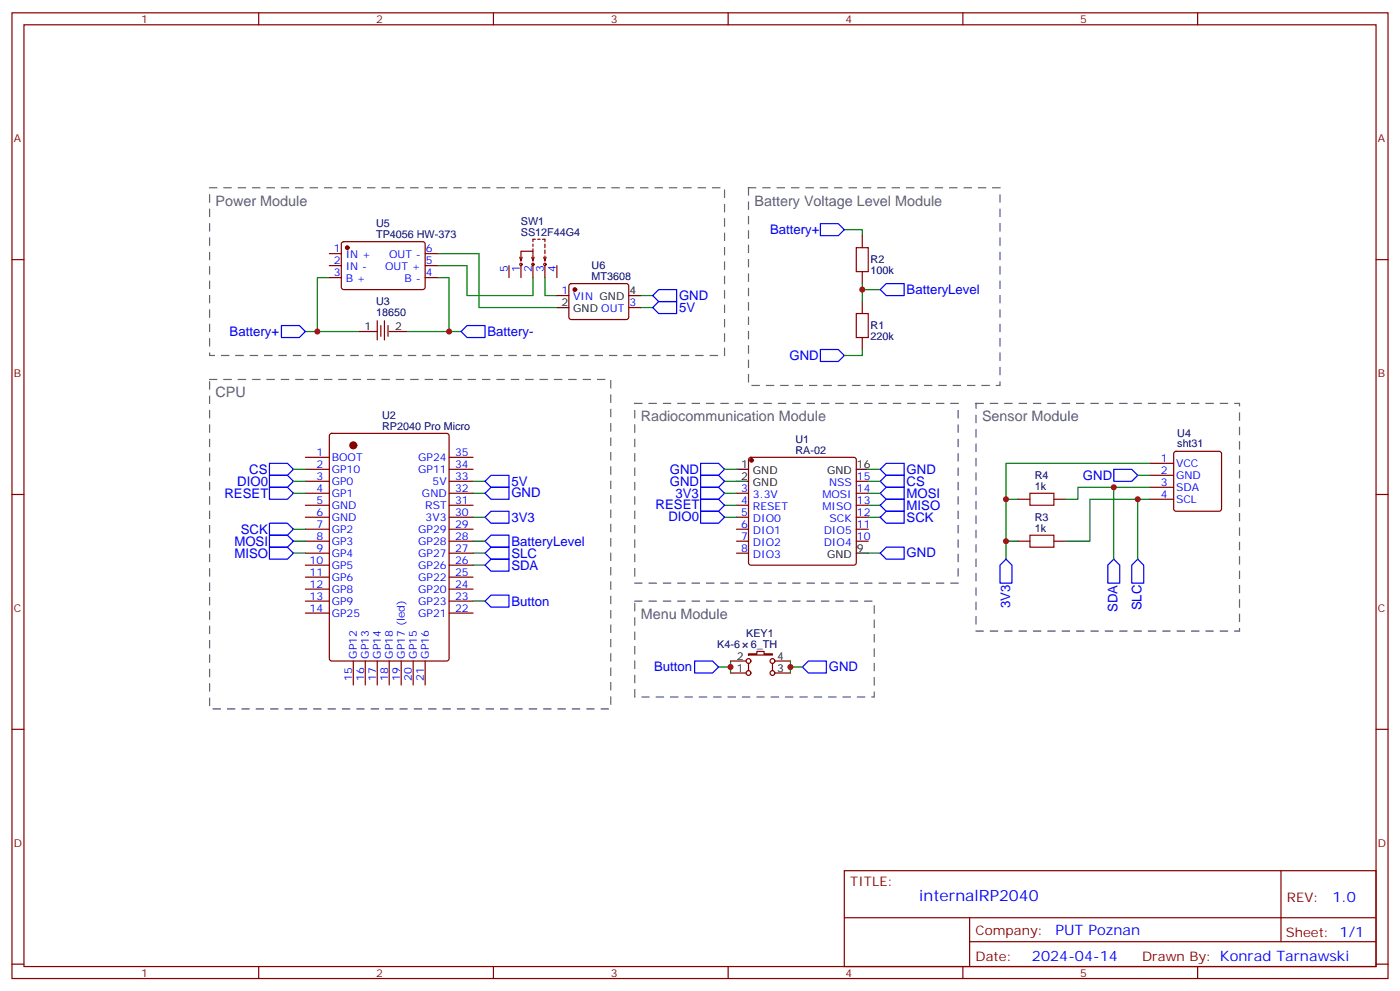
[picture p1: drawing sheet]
<svg xmlns="http://www.w3.org/2000/svg" width="412mm" height="292mm" viewBox="0 0 412 292" stroke-linecap="round" stroke-linejoin="round" font-family="sans-serif">
<g fill="none" stroke="#870000" stroke-width=".35">
<path d="M3.5 3.8h405.4v284.3h-405.4zM7.1 7.3h398.2v277.3h-398.2zM76.2 3.8v3.5M145.3 3.8v3.5M214.5 3.8v3.5M283.6 3.8v3.5M352.8 3.8v3.5M3.5 76.4h3.6M97 74.7h3.5M97 78.2h3.5M100.8 71.4l.4-.2h23.6l.4 .7v12.9l-.7 .5-23.5-.1-.5-.6v-12.7zM125.2 74.7h3.6"/>
<path d="M125.2 78.2h3.6M149.9 78.2v3.5M153.1 75.7l.4 1.1M153.5 76.8v-2.8h3.5v2.8M153.5 78.2v3.5M153.8 75.7l-.3 1.1M156.6 75.7l.4 1.1M157 71.9v.7M157 73.3v.7M157 77.5v4.2M157.3 75.7l-.3 1.1M157.7 70.4h-.7v.8"/>
<path d="M158.4 70.4h.7M159.8 70.4h.7v.8M160.2 75.7l.3 1.1M160.5 71.9v1M160.5 73.6v1.1M160.5 75.4v1.4M160.5 78.2v3.5M160.9 75.7l-.4 1.1M164 78.2v3.5M254 69.4v3.5M254 80v3.5M405.3 76.4h3.6"/>
<path d="M97 81.7h3.5M111.1 94.4v5.7M112.2 95.8v3.2M113.2 94.4v5.7M114.3 95.8v3.2M125.2 81.7h3.6M164 87h3.6M167.8 83.7l.5-.2 16.5 .1 .4 .6-.1 9.5-.6 .4-16.5-.1-.4-.6v-9.2zM185.2 90.6h3.5M254 88.8v3.5M254 99.4v3.5M90 138.2h7"/>
<path d="M90 134.7h7M97.2 127.8l.5-.2h33.9l.6 .4 .1 65.9-.5 .7h-34.1l-.6-.4-.1-65.9zM132.3 138.2h7M132.3 134.7h7M220.7 134.9l.5-.2h30.3l.5 .2 .2 .5v30.3l-.2 .5-.5 .2h-30.3l-.5-.2-.2-.5v-30.3zM338.7 139.9h7M338.7 136.4h7M346 133.1l.4-.2h12.7l.5 .2 .2 .5v16.2l-.2 .5-.5 .2h-12.7l-.5-.2-.2-.5v-16.2zM3.5 145.6h3.6M90 141.7h7M90 145.2h7M90 148.8h7"/>
<path d="M90 152.3h7M90 155.8h7M90 159.3h7M132.3 141.7h7M132.3 145.2h7M132.3 148.8h7M132.3 152.3h7M132.3 155.8h7M132.3 159.3h7M217 145.2h3.5M217 148.8h3.5M217 152.3h3.5"/>
<path d="M217 155.8h3.5M217 159.3h3.5M252.2 141.7h3.6M252.2 145.2h3.6M252.2 148.8h3.6M252.2 152.3h3.6M252.2 155.8h3.6M252.2 159.3h3.6M299.9 159.3h3.5M299.9 147h3.5M310.4 159.3h3.6M310.4 147h3.6"/>
<path d="M338.7 147h7M338.7 143.5h7M405.3 145.6h3.6M90 162.9h7M90 166.4h7M90 169.9h7M90 173.5h7M90 177h7M132.3 162.9h7M132.3 166.4h7M132.3 169.9h7M132.3 173.5h7"/>
<path d="M132.3 177h7M217 162.9h3.5M90 180.5h7M104.1 194.6v7.1M107.6 194.6v7.1M111.1 194.6v7.1M114.7 194.6v7.1M118.2 194.6v7.1M121.7 194.6v7.1M125.2 194.6v7.1M132.3 180.5h7M215.2 198.2h4.6"/>
<path d="M215.2 194.6h4.6M220.5 192.5h2.5v-.7h2.1v.7h2.4v.4h-7zM220.5 195.3v2.1M227.5 195.3v2.1M228.2 198.2h4.6M228.2 194.6h4.6M3.5 214.7h3.6M405.3 214.7h3.6M248.7 256.4h156.6v28.2h-156.6zM377.3 256.4v20.9M248.7 270.2h156.5M285.6 277.3h119.6"/>
<path d="M285.6 270.2v14.1M3.5 283.9h3.6M76.2 284.6v3.5M145.3 284.6v3.5M214.5 284.6v3.5M283.6 284.6v3.5M352.8 284.6v3.5M405.3 283.9h3.6"/>
<circle cx="153.5" cy="77.9" r=".35"/>
<circle cx="157" cy="77.9" r=".35"/>
<circle cx="160.5" cy="77.9" r=".35"/>
<circle cx="220.5" cy="194.6" r=".71"/>
<circle cx="220.5" cy="198.2" r=".71"/>
<circle cx="227.5" cy="198.2" r=".71"/>
<circle cx="227.5" cy="194.6" r=".71"/>
</g>
<path d="M105.8 97.6h5.3M114.7 97.6h5.2M164 90.6h3.6M185.2 87h3.5M217 138.2h3.5M252.2 138.2h3.6M217 141.7h3.5M252.2 162.9h3.6" fill="none" stroke="#000" stroke-width=".35"/>
<g fill="#870000" stroke="#870000" stroke-width=".35">
<circle cx="221.4" cy="135.5" r=".53"/>
<circle cx="169.3" cy="85.3" r=".53"/>
<circle cx="102.3" cy="72.9" r=".53"/>
<circle cx="104.1" cy="131.1" r="1.01"/>
</g>
<g fill="none" stroke="#008700" stroke-width=".35">
<path d="M128.8 74.7h12.3v15.9h22.9M128.8 78.2h8.8v8.8h19.4v-5.3M248.7 67.6h5.3v1.8M90 97.6h3.5M97 81.7h-3.5v15.9h12.3M128.8 81.7h3.5v15.9h-12.4M132.3 97.6h3.5M160.5 81.7v5.3h3.5M188.7 90.6h3.6M188.7 87h3.6M254 85.3h5.3M254 83.5v5.3"/>
<path d="M254 102.9v1.8h-5.3M86.4 138.2h3.6M213.4 138.2h3.6M255.8 138.2h3.5M335.1 139.9h3.6M338.7 136.4h-42.4v28.2M86.4 145.2h3.6M86.4 141.7h3.6M86.4 159.3h3.6M86.4 155.8h3.6M139.3 145.2h3.6M139.3 141.7h3.6"/>
<path d="M139.3 159.3h3.6M139.3 152.3h3.6M213.4 145.2h3.6M213.4 141.7h3.6M213.4 152.3h3.6M213.4 148.8h3.6M255.8 145.2h3.5M255.8 141.7h3.5M255.8 152.3h3.5M255.8 148.8h3.5M296.3 159.3h3.6M296.3 147h3.6"/>
<path d="M328.1 143.5v21.1M335.1 147v17.6M338.7 143.5h-21.2v3.5h-3.5M338.7 147h-17.7v12.3h-7M86.4 162.9h3.6M139.3 162.9h3.6M139.3 166.4h3.6M139.3 177h3.6M255.8 162.9h3.5M211.7 196.4h3.5M215.2 194.6v3.6M232.8 194.6v1.8h3.6"/>
<path d="M232.8 196.4v1.8"/>
</g>
<g fill="none" stroke="#00f" stroke-width=".35">
<path d="M241.7 65.9h5.2l1.8 1.7-1.8 1.8h-5.2zM82.9 95.8h5.3l1.8 1.8-1.8 1.8h-5.3zM135.8 97.6l1.8-1.8h5.3v3.6h-5.3zM192.3 87l1.7-1.7h5.3v3.5h-5.3zM192.3 90.6l1.7-1.8h5.3v3.5h-5.3zM259.3 85.3l1.8-1.8h5.2v3.5h-5.2zM241.7 102.9h5.2l1.8 1.8-1.8 1.7h-5.2zM79.4 139.9h5.3l1.7 1.8-1.7 1.8h-5.3zM79.4 136.4h5.3l1.7 1.8-1.7 1.7h-5.3zM206.4 136.4h5.3l1.7 1.8-1.7 1.7h-5.3zM206.4 139.9h5.3l1.7 1.8-1.7 1.8h-5.3zM259.3 138.2l1.8-1.8h5.2v3.5h-5.2z"/>
<path d="M328.1 138.2h5.3l1.7 1.7-1.7 1.8h-5.3zM79.4 157.6h5.3l1.7 1.7-1.7 1.8h-5.3zM79.4 143.5h5.3l1.7 1.7-1.7 1.8h-5.3zM79.4 154.1h5.3l1.7 1.7-1.7 1.8h-5.3zM142.9 145.2l1.7-1.7h5.3v3.5h-5.3zM142.9 141.7l1.7-1.8h5.3v3.6h-5.3zM142.9 159.3l1.7-1.7h5.3v3.5h-5.3zM142.9 152.3l1.7-1.8h5.3v3.6h-5.3zM206.4 143.5h5.3l1.7 1.7-1.7 1.8h-5.3zM206.4 150.5h5.3l1.7 1.8-1.7 1.8h-5.3zM206.4 147h5.3l1.7 1.8-1.7 1.7h-5.3zM259.3 141.7l1.8-1.8h5.2v3.6h-5.2z"/>
<path d="M259.3 152.3l1.8-1.8h5.2v3.6h-5.2zM259.3 148.8l1.8-1.8h5.2v3.5h-5.2zM259.3 145.2l1.8-1.7h5.2v3.5h-5.2zM79.4 161.1h5.3l1.7 1.8-1.7 1.7h-5.3zM142.9 162.9l1.7-1.8h5.3v3.5h-5.3zM142.9 166.4l1.7-1.8h5.3v3.6h-5.3zM142.9 177l1.7-1.8h5.3v3.6h-5.3zM259.3 162.9l1.8-1.8h5.2v3.5h-5.2zM294.6 166.4l1.7-1.8 1.8 1.8v5.3h-3.5zM326.3 166.4l1.8-1.8 1.7 1.8v5.3h-3.5zM333.4 166.4l1.7-1.8 1.8 1.8v5.3h-3.5zM204.6 194.6h5.3l1.8 1.8-1.8 1.8h-5.3z"/>
<path d="M236.4 196.4l1.7-1.8h5.3v3.6h-5.3z"/>
</g>
<path d="M61.7 55.3h151.7v49.4h-151.7zM220.5 55.3h74.1v58.2h-74.1zM61.7 111.7h118.2v97h-118.2zM187 118.8h95.2v52.9h-95.2zM287.5 118.8h77.6v67h-77.6zM187 177h70.5v28.2h-70.5z" fill="none" stroke="#666" stroke-width=".35" stroke-dasharray="2.1 2.1"/>
<path d="M252.2 72.9h3.6v7.1h-3.6zM252.2 92.3h3.6v7.1h-3.6zM303.4 157.6h7v3.5h-7zM303.4 145.2h7v3.6h-7z" fill="none" stroke="#a10000" stroke-width=".35"/>
<g fill="#c00">
<circle cx="132.3" cy="97.6" r=".88"/>
<circle cx="93.5" cy="97.6" r=".88"/>
<circle cx="296.3" cy="147" r=".88"/>
<circle cx="296.3" cy="159.3" r=".88"/>
<circle cx="328.1" cy="143.5" r=".88"/>
<circle cx="335.1" cy="147" r=".88"/>
<circle cx="254" cy="85.3" r=".88"/>
<circle cx="215.2" cy="196.4" r=".88"/>
<circle cx="232.8" cy="196.4" r=".88"/>
</g>
<text font-size="4.6" fill="#00f" x="270.8" y="265.4">internalRP2040</text>
<g font-size="4.2" fill="#666">
<text x="63.5" y="60.6">Power Module</text>
<text x="222.2" y="60.6">Battery Voltage Level Module</text>
<text x="63.5" y="117">CPU</text>
<text x="188.7" y="124.1">Radiocommunication Module</text>
<text x="289.3" y="124.1">Sensor Module</text>
<text x="188.7" y="182.3">Menu Module</text>
</g>
<g font-size="4.2" fill="#00f">
<text x="392.5" y="265.6">1.0</text>
<text x="310.9" y="275.2">PUT Poznan</text>
<text x="304" y="283">2024-04-14</text>
</g>
<g font-size="3.9" fill="#00f">
<text x="226.8" y="68.8">Battery+</text>
<text x="200" y="88.3">GND</text>
<text x="267.1" y="86.6">BatteryLevel</text>
<text x="200" y="91.9">5V</text>
<text x="67.6" y="98.9">Battery+</text>
<text x="143.6" y="99">Battery-</text>
<text x="232.6" y="106.1">GND</text>
<text x="69.9" y="143">DIO0</text>
<text x="73.4" y="139.5">CS</text>
<text x="150.6" y="143">5V</text>
<text x="197.3" y="139.5">GND</text>
<text x="197.3" y="143">GND</text>
<text x="267.1" y="143">CS</text>
<text x="267.1" y="139.4">GND</text>
<text x="319" y="141.3">GND</text>
<text x="66.1" y="146.5">RESET</text>
<text x="150.6" y="146.5">GND</text>
<text x="199" y="146.5">3V3</text>
<text x="267.1" y="146.6">MOSI</text>
<text x="150.6" y="153.6">3V3</text>
<text x="193.1" y="150">RESET</text>
<text x="196.9" y="153.5">DIO0</text>
<text x="267.1" y="153.6">SCK</text>
<text x="267.1" y="150.1">MISO</text>
<text x="69.1" y="160.7">MOSI</text>
<text x="70.9" y="157.2">SCK</text>
<text x="150.6" y="160.7">BatteryLevel</text>
<text x="69.1" y="164.2">MISO</text>
<text x="150.6" y="167.8">SDA</text>
<text x="150.6" y="164.3">SLC</text>
<text x="267.1" y="164.1">GND</text>
<text x="150.6" y="178.3">Button</text>
<text x="297.6" y="179.1" transform="rotate(-90 297.6 179.1)">3V3</text>
<text x="336.3" y="179.7" transform="rotate(-90 336.3 179.7)">SLC</text>
<text x="329.2" y="180.1" transform="rotate(-90 329.2 180.1)">SDA</text>
<text x="192.7" y="197.6">Button</text>
<text x="244.1" y="197.7">GND</text>
</g>
<g font-size="3.9" fill="#800">
<text x="250.5" y="260.9">TITLE:</text>
<text x="379.1" y="265.6">REV:</text>
<text x="287.4" y="275.1">Company:</text>
<text x="378.7" y="275.8">Sheet: 1/1</text>
<text x="287.4" y="282.8">Date:</text>
<text x="336.4" y="282.9">Drawn By: Konrad Tarnawski</text>
</g>
<g font-size="3.2" fill="#800">
<text x="41.6" y="6.8">1</text>
<text x="110.8" y="6.8">2</text>
<text x="179.9" y="6.8">3</text>
<text x="249.1" y="6.8">4</text>
<text x="318.2" y="6.8">5</text>
<text x="4.1" y="41.9">A</text>
<text x="405.9" y="41.9">A</text>
<text x="4.1" y="111">B</text>
<text x="405.9" y="111">B</text>
<text x="4.1" y="180.2">C</text>
<text x="405.9" y="180.2">C</text>
<text x="4.1" y="249.3">D</text>
<text x="405.9" y="249.3">D</text>
<text x="41.6" y="287.6">1</text>
<text x="110.8" y="287.6">2</text>
<text x="179.9" y="287.6">3</text>
<text x="249.1" y="287.6">4</text>
<text x="318.2" y="287.6">5</text>
</g>
<g font-size="3.2" fill="#000080">
<text x="110.8" y="70">TP4056 HW-373</text>
<text x="110.8" y="66.8">U5</text>
<text x="153.4" y="69.4">SS12F44G4</text>
<text x="153.4" y="66.2">SW1</text>
<text x="256.5" y="77.6">R2</text>
<text x="174.3" y="82.4">MT3608</text>
<text x="174.3" y="79.3">U6</text>
<text x="256.5" y="80.8">100k</text>
<text x="110.8" y="89.8">U3</text>
<text x="110.8" y="92.9">18650</text>
<text x="256.5" y="100.2">220k</text>
<text x="256.5" y="97">R1</text>
<text x="112.5" y="123.4">U2</text>
<text x="112.5" y="126.5">RP2040 Pro Micro</text>
<text x="234.3" y="130.4">U1</text>
<text x="346.8" y="131.7">sht31</text>
<text x="346.8" y="128.6">U4</text>
<text x="234.3" y="133.5">RA-02</text>
<text x="304.8" y="141">R4</text>
<text x="304.8" y="144.2">1k</text>
<text x="304.8" y="153.4">R3</text>
<text x="304.8" y="156.5">1k</text>
<text x="211.3" y="190.7">K4-6</text>
<text x="219.8" y="187.6">KEY1</text>
<text x="221.2" y="190.7">6_TH</text>
</g>
<g font-size="3.2" fill="#00f">
<text x="98.4" y="74.3">1</text>
<text x="98.4" y="77.9">2</text>
<text x="101.8" y="76.1">IN +</text>
<text x="114.6" y="76.1">OUT -</text>
<text x="125.4" y="77.9">5</text>
<text x="125.4" y="74.3">6</text>
<text x="98.4" y="81.4">3</text>
<text x="101.8" y="79.6">IN -</text>
<text x="101.8" y="83.1">B +</text>
<text x="113.4" y="79.6">OUT +</text>
<text x="119.2" y="83.1">B -</text>
<text x="125.4" y="81.4">4</text>
<text x="149.6" y="80.2" transform="rotate(-90 149.6 80.2)">5</text>
<text x="153.1" y="80.2" transform="rotate(-90 153.1 80.2)">1</text>
<text x="156.6" y="80.2" transform="rotate(-90 156.6 80.2)">2</text>
<text x="160.2" y="80.2" transform="rotate(-90 160.2 80.2)">3</text>
<text x="163.7" y="80.2" transform="rotate(-90 163.7 80.2)">4</text>
<text x="165.4" y="86.7">1</text>
<text x="168.9" y="88.4">VIN GND</text>
<text x="185.4" y="90.2">3</text>
<text x="93.2" y="137.8">2</text>
<text x="93.2" y="134.3">1</text>
<text x="97.7" y="135.7">BOOT</text>
<text x="123.2" y="135.7">GP24</text>
<text x="134.1" y="137.8">34</text>
<text x="134.1" y="134.3">35</text>
<text x="341.9" y="136.1">1</text>
<text x="346.4" y="137.5">VCC</text>
<text x="93.2" y="141.4">3</text>
<text x="97.7" y="139.2">GP10</text>
<text x="97.7" y="142.8">GP0</text>
<text x="123.2" y="139.2">GP11</text>
<text x="127.4" y="142.8">5V</text>
<text x="134.1" y="141.4">33</text>
<text x="244.2" y="143.1">NSS</text>
<text x="252.4" y="141.4">15</text>
<text x="341.9" y="143.1">3</text>
<text x="341.9" y="139.6">2</text>
<text x="346.4" y="141">GND</text>
<text x="93.2" y="144.9">4</text>
<text x="93.2" y="148.4">5</text>
<text x="97.7" y="146.3">GP1</text>
<text x="97.7" y="149.8">GND</text>
<text x="124.3" y="146.3">GND</text>
<text x="125.3" y="149.8">RST</text>
<text x="134.1" y="148.4">31</text>
<text x="134.1" y="144.9">32</text>
<text x="218.3" y="148.4">4</text>
<text x="218.3" y="144.9">3</text>
<text x="221.8" y="146.6">3.3V</text>
<text x="242.3" y="146.6">MOSI</text>
<text x="252.4" y="144.9">14</text>
<text x="252.4" y="148.4">13</text>
<text x="341.9" y="146.6">4</text>
<text x="346.4" y="148.1">SCL</text>
<text x="346.4" y="144.5">SDA</text>
<text x="93.2" y="151.9">6</text>
<text x="93.2" y="155.5">7</text>
<text x="97.7" y="153.4">GND</text>
<text x="125.4" y="153.4">3V3</text>
<text x="134.1" y="155.5">29</text>
<text x="134.1" y="151.9">30</text>
<text x="218.3" y="155.5">6</text>
<text x="218.3" y="151.9">5</text>
<text x="221.8" y="153.7">DIO0</text>
<text x="221.8" y="150.2">RESET</text>
<text x="242.3" y="150.2">MISO</text>
<text x="244.3" y="153.7">SCK</text>
<text x="252.4" y="151.9">12</text>
<text x="252.4" y="155.5">11</text>
<text x="93.2" y="159">8</text>
<text x="97.7" y="156.9">GP2</text>
<text x="97.7" y="160.4">GP3</text>
<text x="123.2" y="160.4">GP28</text>
<text x="123.2" y="156.9">GP29</text>
<text x="134.1" y="159">28</text>
<text x="218.3" y="159">7</text>
<text x="221.8" y="160.8">DIO2</text>
<text x="221.8" y="157.2">DIO1</text>
<text x="242.6" y="157.2">DIO5</text>
<text x="242.6" y="160.8">DIO4</text>
<text x="252.4" y="159">10</text>
<text x="91.2" y="166.1">10</text>
<text x="93.2" y="162.5">9</text>
<text x="97.7" y="163.9">GP4</text>
<text x="97.7" y="167.5">GP5</text>
<text x="123.2" y="167.5">GP26</text>
<text x="123.2" y="163.9">GP27</text>
<text x="134.1" y="166.1">26</text>
<text x="134.1" y="162.5">27</text>
<text x="218.3" y="162.5">8</text>
<text x="221.8" y="164.3">DIO3</text>
<text x="91.2" y="169.6">11</text>
<text x="91.2" y="173.1">12</text>
<text x="97.7" y="171">GP6</text>
<text x="123.2" y="171">GP22</text>
<text x="134.1" y="173.1">24</text>
<text x="134.1" y="169.6">25</text>
<text x="91.2" y="176.6">13</text>
<text x="97.7" y="174.5">GP8</text>
<text x="97.7" y="178">GP9</text>
<text x="123.2" y="178">GP23</text>
<text x="123.2" y="174.5">GP20</text>
<text x="134.1" y="176.6">23</text>
<text x="91.2" y="180.2">14</text>
<text x="97.7" y="181.6">GP25</text>
<text x="123.2" y="181.6">GP21</text>
<text x="134.1" y="180.2">22</text>
<text x="105.1" y="193.9" transform="rotate(-90 105.1 193.9)">GP12</text>
<text x="108.7" y="193.9" transform="rotate(-90 108.7 193.9)">GP13</text>
<text x="112.2" y="193.9" transform="rotate(-90 112.2 193.9)">GP14</text>
<text x="115.7" y="193.9" transform="rotate(-90 115.7 193.9)">GP18</text>
<text x="119.2" y="193.9" transform="rotate(-90 119.2 193.9)">GP17 (led)</text>
<text x="122.8" y="193.9" transform="rotate(-90 122.8 193.9)">GP15</text>
<text x="126.3" y="193.9" transform="rotate(-90 126.3 193.9)">GP16</text>
<text x="103.7" y="200.4" transform="rotate(-90 103.7 200.4)">15</text>
<text x="107.2" y="200.4" transform="rotate(-90 107.2 200.4)">16</text>
<text x="110.8" y="200.4" transform="rotate(-90 110.8 200.4)">17</text>
<text x="114.3" y="200.4" transform="rotate(-90 114.3 200.4)">18</text>
<text x="117.8" y="200.4" transform="rotate(-90 117.8 200.4)">19</text>
<text x="121.4" y="200.4" transform="rotate(-90 121.4 200.4)">20</text>
<text x="124.9" y="200.4" transform="rotate(-90 124.9 200.4)">21</text>
</g>
<g font-size="3.2">
<text x="185.4" y="86.7">4</text>
<text x="165.4" y="90.2">2</text>
<text x="168.9" y="92">GND OUT</text>
<text x="107.3" y="97.3">1</text>
<text x="116.4" y="97.3">2</text>
<text x="218.3" y="137.8">1</text>
<text x="252.4" y="137.8">16</text>
<text x="218.3" y="141.4">2</text>
<text x="221.8" y="143.1">GND</text>
<text x="221.8" y="139.6">GND</text>
<text x="243.6" y="139.6">GND</text>
<text x="243.6" y="164.3">GND</text>
<text x="252.4" y="162.5">9</text>
<text x="217.1" y="197.8">1</text>
<text x="217.1" y="194.3">2</text>
<text x="229" y="197.8">3</text>
<text x="229" y="194.3">4</text>
</g>
</svg>
